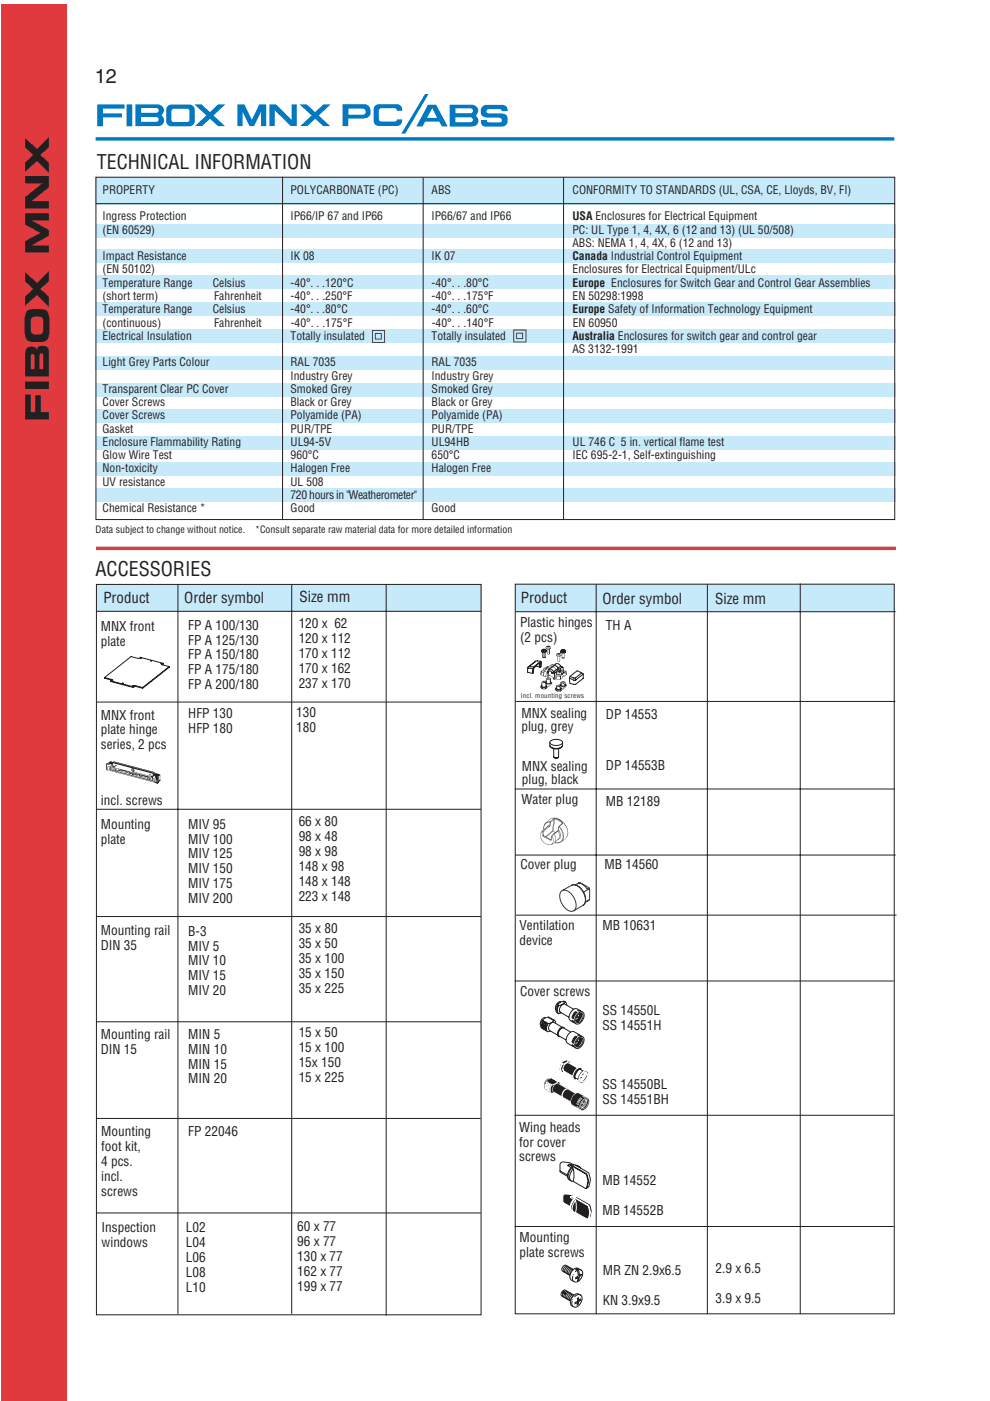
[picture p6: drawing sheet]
<svg xmlns="http://www.w3.org/2000/svg" width="210mm" height="297mm" viewBox="0 0 210 297" stroke-linecap="round" stroke-linejoin="round" font-family="sans-serif">
<path d="M20.3 29.4h169.4" fill="none" stroke="#0079c2" stroke-width=".72" stroke-linecap="butt"/>
<path d="M.3 .9h14v296h-14z" fill="#e0393e"/>
<g fill="#c7eafb">
<path d="M20.4 103.6h169.5v2.9h-169.5z"/>
<path d="M109.2 123.9h80.6v5.8h-80.6z"/>
<path d="M20.5 123.9h81.7v5.8h-81.7z"/>
</g>
<path d="M21.5 138.1l14.9-.1 .1 8.5h-15z" fill="#fff"/>
<g fill="none" stroke="#231f20" stroke-width=".21">
<path d="M29.8 139.5h.1zM22.2 143.7v.1l1.5 .4M22.2 143.7l1.6 .4-.3 .2M23.7 144.3h.2zM25.9 144.9h.2zM28.1 145.4l.2 .1zM28.1 145.4v.1M28.3 145.6l-4.8-1.3v.2l4.8 1.3M28.6 145.4l-.3 .4 .3-.3M30.3 145.8l-1.7-.4v.1l1.7 .4M32 140.1h.1zM34.1 140.7h.2z"/>
<path d="M34.4 140.9l.2-.3-4.8-1.2-.4 .2-1.6-.4-5.6 4.5M34.6 140.6l-.3 .3 1.6 .4v.2l-5.6 4.4v-.1l5.6-4.5"/>
</g>
<path d="M22.6 161.9l-.1 .4 .2-.4 .7-.4 .5 .2-.1 .6 .2 .1-.2 .2 .4 .1 .1-.3-.4-.1v-.5l4.2 1.1a.42 .42 0 0 0-.2 .5 .42 .42 0 0 0 .3 .3l3.8 1 .3 .2v.6l-8.7-2.3-.1-.6v.7l8.8 2.3 .1-1 .3-.2-.1-.6-3.8-1 3.9 1 .1 .5 .1-.3 .9 .3-.5 .7 .3-.2 .4-.5-1.2-.4h.1l-.2-.2-8.5-2.3-.2 .2-.6-.1zM24.5 162.1l-.1 .2 .2 .2 .1-.1zM23.9 163.1l.5-.1-.2-.1zM25.5 163.1l1.7 .5 .2 .2-.1 .2 .3-.2 1.7 .4-.2 .2 .5-.1 1.9 .4zM27.4 164l.3-.1zM24.7 163.7l.2 .1zM24.1 161.5l4 1.1zM24.5 162.3l.1 .1zM24 162.4h.2zM28.2 162.6l.5 .2zM28.3 163l4.1 1v.5l-.3-.1-.1 .2-3.6-1 .1-.2zM28 163l.2 .3h-.2l.3 .3-.4-.2v-.3l.1 .1zM28.2 163l.2 .3zM28.1 163.4l.4 .1zM22.5 162.3v.9l.4 .1v-.8l.4 .1 .1 .8v-.8l-.5-.2-.1 .8h-.2v-1zM32.5 165v.8l.4-.2-.4 .2v-.7l.4 .1v.8l.4 .1v-.9l-.1 .8-.2-.1v-.8zM31 165.4l.2 .1zM31.2 165l.2 .1zM31.6 164.1l.2 .3h.1l-.1-.3zM31.7 164.2l.2 .1z" fill="#231f20"/>
<g fill="none" stroke="#231f20" stroke-width=".21">
<path d="M32.3 164.9h.1M32.5 164.5l-.2 .4M32.8 165.8l.2 .1M33 164.6a.17 .17 0 0 0 .1 .2 .17 .17 0 0 0 .2-.1M33 164.2h.5l.2 .1a.56 .56 0 0 1-.9 0zM33.3 165.1v.1M33.3 165.1v.9M33.3 164.9v.1M33.3 165v.1M33.4 166h.1M33.4 165h.1M33.6 165.9l-.2 .1"/>
<path d="M33.6 165.9h.1M33.9 165.4l-.3 .4M33.9 165.4h.1"/>
</g>
<path d="M22.8 161.9l.1 .3 .3-.3 .6 .1-.4 .6 .2 .7 8.8 2.2-8.8-2.3a.98 .98 0 0 1 .3-1.2l-.1-.2-.4 .1-.2-.1 .8-.1a.49 .49 0 0 0-.8 .2zM22.8 163.2l.2 .1 .3-.1zM29.5 164.3l-.1 .2 1.9 .5-1.5-.4h1l.7 .3-.1 .2 .3-.3-.2-.1 .1 .1-.1 .1a2.09 2.09 0 0 0-1.5-.4zM30.1 164.3h.1zM23.7 162.4l.1 .7 .4 .1 .4-.4-.5 .3-.3-.1v-.5l.2-.2zM24.3 163.2l.1 .1 .4-.1-.2-.1zM27.3 163.9l.5 .2 .4-.1-.2 .1 .2 .2 .2-.2-.2-.1 .3 .1v.2l.5 .1 .2-.1-.8-.3zM24.9 163.3l2 .6 .4-.3-.2 .1a2.34 2.34 0 0 0-2-.4l.5-.2h-.4zM25.2 163.4h1.1l.7 .4zM22.8 162h.3zM33.5 164.8l.1 1.2zM22.5 162.1v1.1zM22.6 161.9v.2zM32.8 164l.1 .1-.4 .4 .4-.2v.1l.4-.2 .4 .2zM33 164.6l.3 .1-.1 .1 .2-.1zM31.7 165l-.1 .1 .1 .2 .3-.2zM32.1 165.2l.2 .1 .1-.2zM32.5 165.7v.1z" fill="#231f20"/>
<g fill="none" stroke="#231f20" stroke-width=".21">
<path d="M23.4 161.8h.4zM23.4 161.8h.1M23.5 161.8h-.1M23.5 161.8h.1M23.5 161.9h.1M23.6 161.8h-.1M23.6 161.8h.1M23.7 161.8h-.1M23.7 161.8h.1M23.7 161.7l-.1 .1M23.7 161.7h.1M23.7 161.7v.1"/>
<path d="M23.7 161.8v.1M23.7 161.9h.1M23.8 161.9h.1M33.1 164.4h.1M33.1 164.4v.1M33.1 164.5h.1M33.2 164.4h.1M33.2 164.4h-.1M33.2 164.4l-.1 .1M33.2 164.5h.1M33.2 164.3l-.1 .1M33.3 164.4l-.1 .1"/>
<path d="M33.3 164.3h.1M33.3 164.4h.1M33.3 164.4l.1 .1M33.4 164.4h.1M33.4 164.3h.1M33.4 164.3v.1M33.5 164.4l-.1 .1"/>
</g>
<path d="M24.1 161.5l8.6 2.3 .1 .4-.6 .4 .1 .3-8.5-2.3 2.1 .7h-.6l-.1 .1a2.22 2.22 0 0 1 1.8 .4h.1l-.6-.4 4 1.1h-.5l-.4-.2v.3h1.1l.8 .4-.4-.4 1.2 .3v.6l.1-.6a.79 .79 0 0 1 .6-.7l-.1-.2 1 .3v1.2l.1-1.3-1.1-.3-.1-.2zM22.6 161.9l-.1 1.3 .1-1.3 .8-.4 .5 .1-.8 .2 .2 .2h.5l.1 .3 .1-.7-.6-.2zM24.8 163.7l6.3 1.7zM23.3 163.4l1.4 .3zM23.3 162.5v.7zM24.4 163.2l.3 .1zM28 164.2h.4zM23.9 162.4l.4 .1zM28.6 164.2v.1h.6zM27.5 164h.5zM32.9 164.3l.3 .3 .5-.2h-.2a.26 .26 0 0 0-.2-.2 .26 .26 0 0 0-.3 .2zM23.4 161.8h.3zM23.3 161.8l.1 .1zM33.1 164.4h.1zM33.3 164.3l.2 .1zM33.6 164.7v1.2zM33.4 164.9v1.1zM33 164.7v.2l.3-.2zM22.8 162l.1 .2 .3-.1zM32.8 165.1v.8zM31.1 165.4l1.5 .4zM31.6 165.1l.4 .1z" fill="#231f20"/>
<path d="M33.1 164.4l.1 .1M33.1 164.5h.1M33.2 164.5h.1M33.3 164.4l.1 .1M33.4 164.4v.1M33.4 164.4h.1M33.4 164.3v.1M33.4 164.5h.1M33.5 164.4l-.1 .1M33.6 164.4l-.5-.1-.2 .1M33.6 164.4h.1" fill="none" stroke="#231f20" stroke-width=".21"/>
<path d="M23.2 184.4l.7 .4 .2-.2-.6-.4 5.5-4.7 .5 .4 .3-.1-.6-.6h.5l5.1 4.3v.5l-.7-.5-.1 .2 .5 .4-5.4 5-.7-.5-.1 .2 .6 .5-.7 .1-5-4.5z" fill="#fff"/>
<path d="M118.1 145.3a.43 .43 0 0 0 .6 .3v.4l.2-.1v.1l-.6 .1-.2-.3-.1 .4-.2-.2 .3-.3a.4 .4 0 0 0-.3 .4 .4 .4 0 0 0 .4 .4 1.79 1.79 0 0 0 1.9-.9l.1-.4-.3-.2v-.4a.59 .59 0 0 0-.9 .1l.6 .2v.3h.3l-.1 .1h-.7l-.1-.4zM118.2 146.5l.2 .2 .5-.2zM114.9 144.6v.4l.1-.3h.8v.2a.67 .67 0 0 0 1.1-.2l-.1-.2 .2 .3-1.1 .8v-.3l-.2 .2-.4 .1-.4-.2v-.2l-.3 .2v.3a1.15 1.15 0 0 0 1.9-.2l.5-.6a2.19 2.19 0 0 1-2.1 1l-.2-.2a1.56 1.56 0 0 0 1.9-.5l.4-.3 .1-.2-.3-.3v.3l-.4 .2-.4-.1-.1-.3-.3-.1h-.4zM115 146l.3 .1 .4-.1zM116.1 142.7l.1 .4 1.2 .6-.1-.1-1-.6zM115.8 143.9v.4l.1-.3 .5 .1 .4-.2-.1-.2-.4-.1zM115.2 141.8l-.4 .6 .5 .2-.1 .6-.5-.2v.1l.9 .4 .2-.2 .4 .1-.4-1.4 .5-.3 .2 .2-.1-.3h.4l-.5-.1-.6 .5 1.4-1.1-.4 .4h.5l-.4-.1 .5-.3 .3 .1-.5-.2-.7 .5-.6 .1zM116.9 141.5a1.22 1.22 0 0 1 1.2 .6l.3-.3a.68 .68 0 0 0-.4-.6 .68 .68 0 0 0-.7 0 .66 .66 0 0 1 1 .5l-.3 .2a.76 .76 0 0 0-1.1-.4zM117.9 143.1v.8l-.5 .1 .3 .1 .2-.2 .5 .2h.4l1.3-1.1-.4 .3-.1-.2-.3 .3a.85 .85 0 0 1-1.3 .5l.1-.6 .6 .1 .6-.4-.8-.1zM118 142.5l1.1 .2 .4-.3-.1-.1 .3 .1-.1 .2a.22 .22 0 0 0 0-.4 .22 .22 0 0 0-.3 .1l-.1-.1h.3l.5 .1-.4 .5 .5-.4-.6-.3-.4 .1-.1-.4zM115.5 144.4l.3 .2-.2 .1zM115.2 144.6h.4zM118.2 145.3h.2l-.1 .1 .1 .2zM118.3 145.4h.4zM116.4 143.7l.3 .2-.2 .1zM116.1 143.8l.4 .1zM119.1 144.6l.2-.1v.3zM119.2 144.7h.4zM118 143.2l.4-.2-.2 .2 .4 .1 .3-.2-.2-.1 .4 .1a.84 .84 0 0 1-1.1 .1zM118.3 143.1l.5 .1zM117.9 146.2l.9 .2h-.5zM119.9 145.1l.2 .1-.1 .1zM114.9 142.3l.3-.3 .3 .1-.4 .2 .3 .2h-.1zM115.6 142.1h.1v.3l-.2-.1zM115.1 142.3l.3-.1v.2zM115.3 141.8h.5l-.3 .2zM115.4 142.4h.4l.4 1-.5-.2-.1 .2h-.3zM118.8 142.5l.3-.2 .3 .1-.3 .2zM118.5 142.4l.2-.2 .2 .1zM118.9 146.3l1.2-1-.6 .7-.5 .4zM118.7 145.3l.2 .1-.1 .1zM118.8 145.6l.1-.1-.1 .4zM119 145.4l.8 .1-.7 .5zM115 144.6l.1-.1 .1 .2zM114.7 145.5l.1-.1 .1 .3zM119.7 144.9l.1-.1-.1 .3zM119.6 144.5l.2 .2-.1 .1zM115.9 143.9l.1-.1 .1 .2zM117.9 143.2l.1 .4zM118.7 145.2l.2-.1zM119.5 143.3l.1-.1zM118.7 142.1l.1-.1 .1 .1zM115.5 141.7l.5-.2-.3 .2z" fill="#231f20"/>
<g fill="none" stroke="#231f20" stroke-width=".21">
<path d="M114.9 138a.67 .67 0 0 0 1 0M115.1 137.8l.3-.1 .3 .1-.5 .1zM115.1 137.8h.1M115.1 137.8l.1 .1M115.1 137.8l.2 .1M115.1 137.7v.1M115.1 138.3v1l.3 .1 .2-.1v-1M115.2 137.9h.1M115.2 137.7h-.1M115.2 137.7h.1M115.2 137.7l.1 .1M115.3 137.9h-.1"/>
<path d="M115.3 137.9h.1M115.3 137.8h.1M115.4 137.9h-.1M115.4 137.9h.1M115.5 137.7l-.4 .1M115.5 137.7v.1M115.5 137.7l-.2 .1M115.5 137.7h.1M115.5 137.8l.1 .1M115.5 137.8v.1M115.5 137.8h.1M115.5 137.8l.2 .1"/>
<path d="M115.6 137.8h.1M115.6 137.8h-.1M115.6 137.9h-.1M115.6 137.9h.1M115.7 137.9h-.1M115.9 138v.1a.57 .57 0 0 1-1-.1M115.9 138a.55 .55 0 0 0-.5-.3 .55 .55 0 0 0-.5 .3M116.5 137.6v1M119.9 138.1v.1M111.9 142.4v.1M111.9 142.5l1 .3 .2-.1M111.9 141.6l.1 .1"/>
<path d="M111.9 141.6v.8M112 141.5l-.1 .1M112 141.5h.1M112 141.7h.1M112.1 141.7h.9M112.3 141.2l.9 .2M112.3 141.2l-.3 .3M113.2 141.7l-.1 1M113.6 140.2l-1.3 1M113.6 140.2l-1.6 1.3M113.6 140.2h.1M114.4 140.6v.8l.1 .1 .2-.9-.1 .9"/>
<path d="M114.5 141.5l-.7-.2-.5 .3M114.6 141.5l.2-.2v-1l-.1-.1-1.5 1.2-.3 1.4M114.7 140.6l-.1-.2-1.3 1-.2 1.3M114.7 140.6l-.1 .9M114.7 140.2h-1.1M114.8 145.8l.3 .2M114.8 142.3l-.1 .7M114.8 145.5a.67 .67 0 0 0 1.1 0M114.9 145.5h.1M114.9 144.9v.6M115.8 144.6v.9M115.8 145.5h.1"/>
<path d="M115.8 144.2v.5M115.9 141.7h.1M116 145.8l-.3 .2M116.2 142.4v.3M116.2 142.4h.1M116.4 142a.72 .72 0 0 1 1 .4M116.4 142l-.2 .4M116.5 143.2l-.3 .2M116.7 143.9v.8M116.7 144.7h.1M116.8 144.7a.75 .75 0 0 1-1 .2M117 144.7v.2"/>
<path d="M117.1 142.7l-.1-.3-.6-.1-.1 .7M117.1 142.7h.1M117.3 141.2l-.9 .8M117.3 141.2a.73 .73 0 0 1 1.1 .5M117.3 141.2l.6-.4a.76 .76 0 0 1 1 .4M117.4 143.7v.3M117.4 142.4l-.3 .3M117.4 142.4l.3 .2-.1 .3-.5-.2M117.4 142.4h.1M117.6 142.9l.1 1.1M117.8 146v.1M117.9 146.3l.3 .2"/>
<path d="M117.9 142l-.5 .4M118 146a.67 .67 0 0 0 1.1 0M118 142.1l.9-.9 .3 .2-1.5 1.2M118.1 142.6v.4M118.1 145.4v.5M118.5 142.4h.1M118.9 143.3v.7M118.9 145.2v.1M119 141.8v.4M119 142.3l-.2 .2-.3-.1M119 142.3h.1M119 145.4h.1"/>
<path d="M119 145.8v.1M119 145.2h.1M119 144.7v.5M119.1 146.4l-.3 .1M119.1 142.7l.1 .2M119.2 142.9v.1M119.2 141.4l.2 .1 .1 .7M119.5 142.4l.1 .2-.4 .3M119.6 142.6v.1M119.9 145v.2M119.9 145.2h.1M120 145.2a.75 .75 0 0 1-1 .2"/>
<path d="M120 142.3l.1 .7M120.8 143.8l.9 .4M120.9 143.4l1.1 .4M121.7 144.2h.1M122 143.7l1.3-1-.9-.5-1.5 1.2-.1 .4 .1 1.1 1.2 .2 1.6-1.3M122 143.7v.1M122.1 144.2h-.3M122.1 144.2h.1M123.2 142.6l.5 .3M123.7 142.9v.9M123.7 142.9l-1.6 1.3M123.7 143.8h.1"/>
</g>
<path d="M118.1 138.6l-.1 .4 .3 .2v1h.5v-1l.2-.1a.52 .52 0 0 0-.2-.7 .52 .52 0 0 0-.7 .2zM115.9 137l-.2 .3 .3 .4v.9a.27 .27 0 0 0 .3 .2 .27 .27 0 0 0 .2-.2h-.4v-.9a.43 .43 0 0 0 .7-.2 .43 .43 0 0 0-.3-.6zM115.9 137.1a.41 .41 0 0 0 .8 0v.1a.55 .55 0 0 1-.9 .1zM115.9 137.5h.8l-.4 .1zM116.3 137.1l.1-.1zM118.2 138.6l.3 .2 .4-.2 .1 .2a.71 .71 0 0 1-.9 0zM118.1 139h.9l-.5 .2zM118.4 138.7l.2-.1zM118.3 139.2h.4v1h-.4zM119.2 138.4v1.1zM119.7 138.4v1.1z" fill="#231f20"/>
<g fill="none" stroke="#231f20" stroke-width=".21">
<path d="M118.9 138.1a.68 .68 0 0 0 1 0M119 137.9a.54 .54 0 0 1 .9 .3 .57 .57 0 0 1-1-.1zM119.1 137.9l.4-.1 .3 .1-.4 .2zM119.2 137.9h.1M119.2 137.9l.1 .1M119.2 139.4h.5M119.3 137.9h.1M119.3 138h.1M119.3 138v.1M119.4 137.9h.1M119.4 137.9h-.2M119.4 138l-.1 .1"/>
<path d="M119.5 137.8l-.1 .1M119.5 138h-.1M119.5 138h.1M119.5 137.8h.1M119.5 137.8l.1 .1M119.6 137.9l.1 .1M119.6 137.9v.1M119.6 137.9h.1M119.7 138h-.1M119.7 138h.1M116.7 157.2a2.11 2.11 0 0 1 2.6 0v.2a1.76 1.76 0 0 1-2.7 0zM117.4 158.7h1.1v1.8a.62 .62 0 0 1-1 0z"/>
<path d="M118.5 160.5a.76 .76 0 0 1-1 0"/>
</g>
<path d="M116.6 158.1a1.89 1.89 0 0 0 2.7 0 1.7 1.7 0 0 1-2.7 0z" fill="#fff"/>
<path d="M116.6 157.5v.6M116.6 158.1a1.89 1.89 0 0 0 2.7 0 1.7 1.7 0 0 1-2.7 0zM119.3 157.5v.6" fill="none" stroke="#231f20" stroke-width=".21"/>
<g fill="#0079c2">
<path d="M102.5 22.5l.7-.3h3.2a1.14 1.14 0 0 1 1.3 1.4h-1.3v-.3l-.4-.2h-2.2a.46 .46 0 0 0-.6 .3 .46 .46 0 0 0 .2 .6l2.4 .1a1.48 1.48 0 0 1 1.6 .4 1.48 1.48 0 0 1 .2 1.7 1.2 1.2 0 0 1-1.2 .6h-3.5a1.03 1.03 0 0 1-.9-1.4h1.3l.1 .4 .4 .1h2.1l.5-.1v-.4l-.2-.4-2.9-.1a1.36 1.36 0 0 1-1.3-.9 1.36 1.36 0 0 1 .5-1.5z"/>
<path d="M90.8 22.2l-2.5 4.6h1.3l.6-1h3l.5 1h1.3l-2.5-4.6zM95.4 22.2v4.6h4.7a1.26 1.26 0 0 0 1.3-.8 1.26 1.26 0 0 0-.5-1.5 1.28 1.28 0 0 0 .5-1.4 1.28 1.28 0 0 0-1.3-.9z"/>
</g>
<path d="M96.6 24.9v1h3.2a.51 .51 0 0 0 .5-.5 .51 .51 0 0 0-.5-.5zM91.7 22.9l-1.1 2.1h2.1zM96.6 23v1h3.2a.51 .51 0 0 0 .5-.5 .51 .51 0 0 0-.5-.5z" fill="#fff"/>
<path d="M90.1 19.9l-5 8.4h.9l4.9-8.4zM79.5 22.5l-.3 .7v2.4a1.1 1.1 0 0 0 1.1 1.1h3.9a1.15 1.15 0 0 0 1.1-1.4h-1.1l-.1 .3-.4 .2-3.1-.1-.2-.4v-1.9v-.2l.5-.3h2.8l.2 .1 .3 .5h1.1a1.16 1.16 0 0 0-1.1-1.4h-3.9h-.3zM72.7 22.1v4.6h1.2v-1.6h2.9a1.54 1.54 0 0 0 1.8-1.4 1.54 1.54 0 0 0-1.7-1.6z" fill="#0079c2"/>
<path d="M73.9 23h3.1a.64 .64 0 0 1 .6 .7 .64 .64 0 0 1-.7 .6h-3z" fill="#fff"/>
<path d="M63.6 22.1l2.5 2.4-2.4 2.2h1.5l1.7-1.5 1.7 1.5h1.4l-2.4-2.2 2.5-2.4h-1.5l-1.8 1.7-1.7-1.7zM35.5 22.6l-.3 .7v2.4a1.1 1.1 0 0 0 1.1 1.1h3.9a1.1 1.1 0 0 0 1.1-1.1v-2.4a1.1 1.1 0 0 0-1.1-1.1h-3.9h-.3zM41.2 22.1l2.6 2.4-2.4 2.2h1.5l1.6-1.5 1.7 1.5h1.5l-2.4-2.2 2.5-2.4h-1.5l-1.8 1.7-1.7-1.7zM28.7 22.1v4.6h4.8a1.26 1.26 0 0 0 1.3-.8 1.26 1.26 0 0 0-.5-1.5 1.28 1.28 0 0 0 .4-1.4 1.28 1.28 0 0 0-1.2-.9zM26.8 22.2v4.6h1.3v-4.6zM20.6 22.2v4.6h1.2v-1.9h4.1v-.9h-4.1v-1h4.6v-.8zM50.3 22.1v4.6h1.2v-3l1.4 3h1l1.5-3v3h1.1v-4.6h-1.5l-1.6 3.3-1.6-3.3zM57.2 22.1l-.1 4.6h1.2v-3.3l3.3 3.3h1.3v-4.6h-1v3.3l-3.4-3.3z" fill="#0079c2"/>
<path d="M29.9 22.9v1h3.2a.51 .51 0 0 0 .6-.5 .51 .51 0 0 0-.6-.5zM29.9 24.8v1h3.2a.51 .51 0 0 0 .5-.5 .51 .51 0 0 0-.5-.5zM36.4 23.3v2.1l.2 .4 3.1 .1 .4-.3 .1-2-.3-.5h-3z" fill="#fff"/>
<path d="M20.4 116.3h169.6" fill="none" stroke="#e0393e" stroke-width=".72" stroke-linecap="butt"/>
<g fill="#c7eafb">
<path d="M20.4 98.1h169.5v2.8h-169.5z"/>
<path d="M20.4 92.5h169.5v2.8h-169.5z"/>
<path d="M20.4 86.8h169.5v2.8h-169.5z"/>
<path d="M20.4 81.3h169.5v2.8h-169.5z"/>
<path d="M20.3 75.5h169.5v2.9h-169.5z"/>
<path d="M20.4 69.9h169.5v2.9h-169.5z"/>
<path d="M20.4 64.1h169.5v2.9h-169.5z"/>
<path d="M20.5 58.4h169.5v2.8h-169.5z"/>
<path d="M20.4 52.8h169.5v2.8h-169.5z"/>
<path d="M20.4 47.5h169.5v2.8h-169.5z"/>
<path d="M20.3 37.6h169.6v5.8h-169.6z"/>
</g>
<g fill="none" stroke="#231f20" stroke-width=".21">
<path d="M119.4 273.6l.6 .9M119.4 273.8l.6 .7-.9-.5M119.4 274.1l-.1 .5 .1 .4M119.7 274.3l-.1 .4 .1 .4M120.2 273.7l-.5 .2M120.3 268.4a.81 .81 0 0 0-.7 1.3M120.5 273.9h-.3l-.3 .2M120.6 268.6a.79 .79 0 0 0-.7 .4 .79 .79 0 0 0 0 .8M120.8 274.1a.82 .82 0 0 0-.8 1.2M120.9 268.8a.81 .81 0 0 0-.7 1.2M121.1 274.2a.81 .81 0 0 0-.8 .4 .81 .81 0 0 0 0 .9M121.2 268.9a.8 .8 0 0 0-.7 .4 .8 .8 0 0 0 0 .9"/>
<path d="M121.4 274.4a.81 .81 0 0 0-.8 1.2M121.4 275.8l-.1 .9 .3 .3M121.5 275.5l-.1 .1M121.5 269.1a.8 .8 0 0 0-.7 1.2M121.5 270.5l-.1 .6 .3 .6M121.5 269.2a1.03 1.03 0 0 0-.6 1.1M121.6 269.2l-1.5-.9a.81 .81 0 0 0-.8 1.2l1.6 .9M121.6 274.7l-.5 .5v.5M121.6 270.2v.1M121.7 274.6a.82 .82 0 0 0-.8 1.2M121.7 274.6l-1.9-1.1-.7 .5-.1 .4 .1 .4 1.9 1.1M122.3 269l.4 .3 .2 1.1 .4-.3v.3l-.4 .3-.2 .9-.2 .1 .1-.9-.5 .3v-.3l.5-.2-.1-1.2-.4-.3 .2-.1v.2"/>
<path d="M122.4 269.3l-.4 .4M122.5 275.3l.2-.1v.5l.4-.3v.3l-.4 .3v.5l-.3 .2 .1-.5-.5 .2v-.3l.5-.2zM122.7 269.2a.75 .75 0 0 1 .8 .4 1.96 1.96 0 0 1-.8 2.1M123.1 274.5a1.01 1.01 0 0 0-1.2 .5M123.1 274.6a1.67 1.67 0 0 1-.9 2.5l-.3 .1-.6-.3a1.75 1.75 0 0 1 .8-2.6h.4l.7 .3M123.4 269.3l-.8-.4a1.43 1.43 0 0 0-1.7 1.4 1.14 1.14 0 0 0 .3 1.2 1.14 1.14 0 0 0 1.3 .2"/>
</g>
<path d="M119.5 253.3l.2-.1a4.3 4.3 0 0 1 2.8 .6l2.7 1.5a2.58 2.58 0 0 1-.1 3h-.8l-2.2-1.2a1.16 1.16 0 0 1-1.2-1l-1.5-1z" fill="#231f20"/>
<g fill="none" stroke="#fff" stroke-width=".21">
<path d="M119.4 254.8l1.5 1M121 253.8h.4l.4 .2M121.1 253.7h.3l.5 .2M121.7 254.3l-.8-.5 .5-.2h.2l3.3 2.1a3.1 3.1 0 0 1 0 2.7l.5-.5a2.88 2.88 0 0 0-.1-2.5l-2.8-1.7a.49 .49 0 0 0-.7 .5 2.13 2.13 0 0 0-.7 2.4l.6 .4M121.8 254.2l.3 .4a1.88 1.88 0 0 0-.4 2.4l.4 .1 2.2 1.2 .6 .1M121.9 254l2.9 1.8a2.99 2.99 0 0 1 0 2.6M121.9 254.3a1.91 1.91 0 0 0-.5 2.5M122.1 254.6l.1 1.3-.1 1.2M122.2 253.7a2.92 2.92 0 0 0-2.2-.6l-.4 .1-.2 .3v1.6l1.5 1M122.5 253.8l.9 .3M122.7 253.9l.7 .3M123 254l.4 .1"/>
<path d="M123.4 254.1l.2 .3"/>
</g>
<g fill="none" stroke="#231f20" stroke-width=".21">
<path d="M118.8 248.2l1.6 1M120.5 247h.3l.5 .3M120.6 247l.4-.1 .3 .3M121.1 247.6l-.7-.5 .5-.3 .2 .1 3.4 2.2a3.2 3.2 0 0 1 0 2.7l-.2 .2a1.95 1.95 0 0 0 .9-2l-.4-1.3-2.8-1.7a.51 .51 0 0 0-.7 .4 2.2 2.2 0 0 0-.8 2.6l.7 .4M121.3 247.4l.3 .4a1.93 1.93 0 0 0-.4 2.6l.4 .1 2.7 1.5M121.3 247.2l3.1 1.9a3.2 3.2 0 0 1 0 2.7M121.4 247.6a2.59 2.59 0 0 0-.8 2.3l.3 .3M121.6 247.8l.2 1.4-.2 1.3M121.7 247a3.2 3.2 0 0 0-2.4-.6l-.5 .4v1.7l1.5 .9M122.1 247l.8 .4M122.2 247.1l.8 .3M122.5 247.3l.4 .1"/>
<path d="M122.9 247.4l.3 .3"/>
</g>
<path d="M118.9 225.2l.5-.3 .9-.2 .6 .4 .1 .5 .7 .4a1.45 1.45 0 0 0 1.4 .3l1.4 .8a1.76 1.76 0 0 1-1.1 2.6l-1.6-.8-.3-.7-1.7-1-.6 .2-.4-.3a1.54 1.54 0 0 1 .1-1.9z" fill="#231f20"/>
<g fill="none" stroke="#fff" stroke-width=".21">
<path d="M118.5 226.3l.1 .2M118.6 226.5l.1 .5 .3 .2M119.2 225.5l-.3 .7v.7M119.2 227.4h.2M119.2 225.7l-.3 .7 .1 .7-.1-.2 .3 .5M119.4 226.6l.2 .5M119.6 227.1l1.9 1.1M119.8 224.8a1.21 1.21 0 0 0-1.3 1.5v-.2M119.8 227.2l-.6 .2M120.3 224.7l.1 .1 .4 .1 .2 .7M120.3 224.7l-.7 .2-.7 .6M120.3 224.7l.2 .1"/>
<path d="M120.4 224.8h.3l-.8 .6-.7 .3v-.2h-.3l-.3 1M122.4 229.3l-.3-.5 .4 .2 .1 .4M122.5 226.4l-1.9-1.1a1.18 1.18 0 0 0-1 1.8M122.7 227.2l.2-.3 .4 .2-.5 .7-.3 .7-.4-.2zM122.8 227.7l-.1-.1-.1 .2 .1 .1M123.1 227.1l-.4 .5-.3 .8M123.2 228.9l-.2 .2M123.3 227.9l.4 .3-.1 .2-.4-.3M123.4 227.8l.3-.3 .7-.1a1.32 1.32 0 0 1-1.2 1.9 1.17 1.17 0 0 1 .2-1.5zM123.4 228l-.1 .2M123.6 228.4l-.6 .6 .5 .1-.4 .1M123.9 226.7h-.5l.3 .2a1.01 1.01 0 0 1 1.1 .5 1.01 1.01 0 0 1-.1 1.2l-.2 .3a1.19 1.19 0 0 1-2.1 .4"/>
<path d="M124 227.5l-.3 .9M124 226.8l-.7-.4a1.66 1.66 0 0 0-1.5 2.5l.6 .4M124.1 227.3l-.1 .2-.1-.1-.3 1M124.2 227.7l-.3 .7-.5 .6M124.2 227.3l.1 .4-.3-.2 .3 .2-.1 .6-.7 .8-.3-.2 .5-.5M124.5 227.1a1.81 1.81 0 0 0-1.7 1.9l.3 .6"/>
</g>
<g fill="#231f20">
<path d="M115.7 229l.6-.3 .9-.2 1.5 .9 .1 .5 1.4 .9 1.9 1 .6-.1 2 1.1a1.79 1.79 0 0 1-1.2 2.6l-2.2-1.1-.2-.7-1.7-.9-.2-.2-1.6-.9-.6 .2-1.4-.8a1.59 1.59 0 0 1 .1-2z"/>
<path d="M117.4 231.4l1.7 1zM116.8 231.5l.2 .2 .5-.1-.1-.1-.4 .2zM116.5 231.2l.2 .3zM116.2 231.1l.2 .3zM115.9 230.9l.2 .3zM115.5 230.3v.4l.3 .3zM118.4 229.3l.3 .5zM116.7 228.7l.4-.1zM115.9 229l-.5 .9a1.27 1.27 0 0 1 1.1-1.2zM122.3 234.5l.7 .7-.3-.5zM121.6 232.3a1.48 1.48 0 0 0-.2 1.9l1 .6-1-.6a1.61 1.61 0 0 1 1.4-2.4 .99 .99 0 0 0-1.2 .5zM123.5 232.4l.4 .3h.5h-.5zM122.4 234.7l.3 .3zM123.7 232.5l.4 .1zM119.6 232.6l1.4 .9 .4-1.1 .6-.6-.6 .6-.4 1zM124.7 232.9a1.67 1.67 0 0 1-1.4 2.4 1.62 1.62 0 0 0 1.4-2.4zM122.8 233.6l-.2 .6zM123.1 232.8h.1zM122.4 234l.1 .1zM123.1 232.6l.4 .3-.5 .6-.3 .8-.4-.2 .4 .3 .3-.8 .6-.7zM123.2 233l-.2 .3 .4-.4zM122.9 233.4v.1z"/>
</g>
<path d="M116.6 228.6a2.04 2.04 0 0 1 1.7 .7l.3 .2 .1 .4a.93 .93 0 0 0-.8-1l-.2-.1a.82 .82 0 0 0-1.1-.2zM115.8 230.9l.2 .4 .7 .3a.52 .52 0 0 0 .9 .1l1.9 1.1-2.1-1.4 .1 .2-.5 .1-.2-.3-.1 .1-.2-.2-.1 .1-.2-.3-.1 .1zM115.9 228.8a1.6 1.6 0 0 0-.2 2.3l.1-.1a1.45 1.45 0 0 1 .8-2.4zM119.5 232.7l1.5 .9 .3 .7 1.3 .7-1.2-.8a1.7 1.7 0 0 1 1.4-2.5 1.77 1.77 0 0 0-1.8 1.8zM123.6 232.4l.3 .3a.91 .91 0 0 1 .9 .4 .91 .91 0 0 1 0 1l-.2 .4a1.03 1.03 0 0 1-.8 .9 1.03 1.03 0 0 1-1-.5l-.4-.4a1.32 1.32 0 0 0 1.6 .9 1.82 1.82 0 0 0 .9-2.5l-.5-.3zM123.1 232.7l.3 .2-.5 .6-.3 .7-.3-.1 .4 .2 .3-.8 .5-.6z" fill="#fff"/>
<path d="M115.8 229.1l-.1 .2 .8-.6zM115.4 229.9v.2zM116 229.1l-.1 .2 .8-.6zM118.4 229.8l1.7 1zM118.4 229.6l.3 .2zM120.5 231l1.5 .8zM119.7 232.8h.1zM123.7 233.3a1.2 1.2 0 0 0-.3 1.9v-.1a1.02 1.02 0 0 1 .1-1.5l.5-.5h.6l-.4-.1zM123.5 233.4a1.96 1.96 0 0 0-.4 1.7l.2 .2a1.39 1.39 0 0 1 .2-1.9zM124.5 233.2v.4a1.77 1.77 0 0 1-.7 1.2l-.4 .2a1.57 1.57 0 0 0 1.1-1.8zM122.7 231.8l1.1 .6zM123.4 233.3a1.58 1.58 0 0 0-.4 1.9 2.21 2.21 0 0 1 .4-1.9zM122.9 233.1l-.4 .9 .3-.6 .4-.6zM123.1 232.8l-.4 .6-.3 .7zM122.8 233.6l-.2 .4zM122.9 233.4v.1zM123.2 233l-.3 .3 .5-.4zM123.1 232.6l-.6 .7-.2 .8a1.96 1.96 0 0 1 .8-1.4zM123.5 233.8v.1zM123.8 233.4l-.3 .3 .5-.4-.1 .6 .2-.7zM123.4 234l-.2 .6 .6-.4-.5 .4zM123.4 234.7l-.1 .2 .3-.1zM124.2 233.4a1.74 1.74 0 0 1-.8 1.2l.2 .1 .4-.6 .3-.7zM124.4 233.5l-.7 1.3a1.54 1.54 0 0 0 .7-1.3zM124.3 233.1l-.1 .2 .2 .1zM123.4 234.8h.1zM124.2 233.4l-.2 .6-.4 .7 .4-.6zM124.3 233.2l.1 .1z" fill="#231f20"/>
<path d="M123.7 233.3a1.16 1.16 0 0 0-.3 1.8l.4-.3a1.77 1.77 0 0 0 .7-1.2l.1-.5-.2-.1zM123.4 234.7l.2 .1-.3 .1zM123.4 233.3a1.67 1.67 0 0 0-.2 2.1l.1-.1a1.4 1.4 0 0 1 .2-1.9zM124.2 233.4h.1l-.3 .7-.4 .6-.2-.1a1.74 1.74 0 0 0 .8-1.2zM124.4 233.5a1.52 1.52 0 0 1-.8 1.3l.5-.6zM123.7 233.5l.4-.3-.2 .7-.7 .7zM124.3 233.1l.1 .3-.2-.1zM123 233.1l-.5 .9 .9-1.2zM123.1 232.7l-.5 .6-.3 .8zM119.5 232.8l.3 .1zM122.6 235l.2 .1zM118.4 229.7l1.8 1.1zM120.6 230.9l1.4 1zM122.8 231.7l1.5 .9zM115.8 231l.1 .1zM115.3 230l.1 .3zM115.9 229.1l-.1 .3 .8-.8z" fill="#fff"/>
<path d="M118.1 229.7h.4zM117.1 230.1a1.27 1.27 0 0 0-.2 1.3l-.1-.6zM117.4 230.1l-.3 .9 .2 .6-.1-.4v-.5l.4-.8zM115.9 229.2l1.2 .8v-.2h-.3v-.2h-.3v-.2zM115.7 229.2l-.3 .9zM115.8 229.4l-.3 .9 .2-.7 .3-.2zM116.1 229.6h.2zM116.4 229.7l.2 .1zM116.7 229.9h.2zM119.7 230.9l-.5 .6-.1 .9a1.67 1.67 0 0 1 1-1.6zM117.7 230a1.04 1.04 0 0 0-.2 1.5 1.13 1.13 0 0 1 .9-1.7h-.4zM119.8 231.2a1.02 1.02 0 0 0-.2 1.5 1.13 1.13 0 0 1 .9-1.7h-.3zM120.7 231.1l.1 .1zM122.4 234.7l.3 .3zM123.6 233.1l-.2 .2 .5-.4 .5-.2zM122.2 234.6l.2 .2-.1-.2 .1-.1zM123.5 232.4v.2l.1-.2h.2zM123.7 233.2l-.2 .2a1.08 1.08 0 0 1 1.2-.5l-.3-.1zM123.7 232.5h.3zM124.5 233.2a1.17 1.17 0 0 1 0 1.2 1.17 1.17 0 0 1-1.1 .6 1.18 1.18 0 0 0 1.1-.6 1.18 1.18 0 0 0 0-1.2zM124.6 233v.1a1.33 1.33 0 0 1-1.2 2h-.1a1.34 1.34 0 0 0 1.3-.6 1.34 1.34 0 0 0 0-1.5zM123.6 233.6l.3 .3zM123.5 233.8v.1zM123.4 234l.4 .2zM122.5 234v.1zM122.6 233.9v.3zM123.6 233.8l-.1 .1 .3 .2v-.2zM123.6 233.9l.1 .1z" fill="#231f20"/>
<path d="M117.5 230l-.4 1 .2 .5a1.35 1.35 0 0 1 1.1-1.8l-.3-.1zM119.8 230.9a1.4 1.4 0 0 0-.4 1.9h.1l-.2-.3 .2 .2a1.33 1.33 0 0 1 1-1.8h-.1l.4 .2-.3-.3-.3-.1zM123.7 233.1l-.2 .3 .6-.5 .6-.1h-.5zM122.3 234.6l.3 .4zM124.6 233.1a1.45 1.45 0 0 1-1.2 2 1.32 1.32 0 0 0 1.2-2zM123.6 233.8l.2 .1v.2l-.3-.2zM123.5 233.6l-.2 .3 .5 .3 .2-.3zM122.5 234l.1 .2zM123.6 232.4h.5zM115.7 229.3l-.3 1 .4-.9 .5 .2v.1l.3 .1 .1 .1h.3a1.58 1.58 0 0 0-.2 1.6v-.7l.3-1-.7-.2v-.1h-.3v-.2z" fill="#fff"/>
<path d="M116.1 229.3l-.4 .8 .1 .8v-.6l.3-.8M116.4 229.5l-.4 .8 .1 .8v-.7l.3-.7M116.6 228.7h.1M116.7 229.7l-.4 .8 .1 .8v-.7l.3-.7M117 229.9l-.3 .8 .1 .8M117.2 228.5v.2h.3v.2l.6 .2v.1h.3l-.6 .6-.8 .3M120.5 230.8l.1 .1" fill="none" stroke="#fff" stroke-width=".21"/>
<g fill="none" stroke="#231f20" stroke-width=".21">
<path d="M114.6 217l.1 .3 .3-.9h.3v.2h.3v.1l.6 .2-.3 1.2v.4M115 216.4l.4-.4a.96 .96 0 0 1 1.4 0l.3 .1a.83 .83 0 0 1 .8 .9M115 217.9l.4 .3M115.3 216.4l-.4 1 .1 .5v-.7l.3-.6M115.3 218.1l.4 .3M115.6 216.6l-.3 .7v.8v-.7l.3-.7M115.6 218.3l.4 .3M115.8 215.8a1.31 1.31 0 0 0-1.1 1.9l.4 .4M115.9 216.7l-.4 .8 .1 .8v-.7l.3-.7M115.9 218.5l.3 .3 .5-.2M116.2 216.9l-.3 .8v.8M116.3 215.6l.1 .2h.2l.1 .2 .5 .1 .1 .2h.3l-.7 .5-.7 .3"/>
<path d="M117.8 213.7l.1 .3M117.9 214l.1 .5 .3 .2M118.5 213l-.3 .8v.6M118.5 213.2l-.3 .7v.7M118.5 219.8h.3M118.7 214.2l.2 .4M118.9 214.6l1.8 1.1M119 212.4a1.11 1.11 0 0 0-1.1 1.6M119.1 214.7l-.6 .2-.3-.3 .3 .3M119.3 217.8l-1.8-1a1.11 1.11 0 0 0-1 1.7l2 1.3M119.6 212.2l-.8 .3-.6 .5M119.6 212.2l.4 .3 .2 .6"/>
<path d="M119.6 212.2l.3 .2h-.3zM119.6 212.4h.3l-.7 .6-.7 .2v-.2h-.3l-.3 1M119.6 217.9l-.1-.1a1.25 1.25 0 0 0-1 1.9M119.8 218.1l-.2-.2a1.26 1.26 0 0 0-1.1 1.9M121 218.8l-1.4-.8a1.11 1.11 0 0 0-1 1.7l1.5 .8M121.6 216.7l-.3-.4 .5 .5M121.7 214l-1.9-1.1a1.14 1.14 0 0 0-.9 1.7M121.9 215.2l-.1-.1-.1 .2h.1M122.1 214.5l.3 .1-.5 .6-.3 .8-.3-.2 .1-.4zM122.1 219.7l.3 .2-.5 .6-.3 .7-.3-.2 .1-.4zM122.1 216.4l.2-.1 .3 .2 .3-.1 .4-.7 .1-.5-.3-.2-.4 1-.6 .4M122.2 216.5l.1-.1 .3 .2-.4 .1"/>
<path d="M122.3 219.8l-.6 .7-.2 .6M122.3 214.6a1.69 1.69 0 0 0-.8 1.3M122.4 215.4l.4 .3-.1 .1-.4-.2M122.5 215.3l.3-.3 .6-.1a1.27 1.27 0 0 1-1.1 1.9 1.15 1.15 0 0 1 .2-1.5zM122.5 215.5l-.1 .2M123 219.5l-.5-.1 .3 .2a.92 .92 0 0 1 1 .4 .92 .92 0 0 1 0 1 1.33 1.33 0 0 1-1.6 1.2l-.9-.7 .3 .4M123 214.2h-.5l.3 .2a.98 .98 0 0 1 1.1 .5 .98 .98 0 0 1-.2 1.1 1.34 1.34 0 0 1-1.7 1l-.2-.2a1.29 1.29 0 0 1-1.1-.8 1.29 1.29 0 0 1 .4-1.4l.6-.7 .4-.1 1 .6M123.1 219.6l-1.3-.9a1.72 1.72 0 0 0-1.7 1.9l.1 .5 1.4 .8M123.2 214.8l-.1 .2M123.3 215.1l-.3 .8-.5 .6M123.3 214.8l.1 .4-.4-.3-.1 .7-.6 .7M123.6 219.8a1.61 1.61 0 0 0-1.4 2.4"/>
<path d="M123.6 214.6a1.56 1.56 0 0 0-1.7 1.6v.5l.3 .4M121.6 221.9h.2M122 220.4l-.2-.1-.1 .2h.2M122.3 221.6l-.1 .1M122.4 220.6l.4 .2-.1 .2-.4-.2M122.5 220.7l-.1 .2M122.5 220.5l.7-.5a.65 .65 0 0 1 .5 .5 .65 .65 0 0 1-.2 .7 1.09 1.09 0 0 1-1.1 .8 1.11 1.11 0 0 1 .1-1.5zM123.1 220l-.1 .2v-.1a1.65 1.65 0 0 1-.9 1.5l.5 .1-.4 .1M123.3 220.4l-.3 .7-.5 .6M123.3 220l.1 .4-.4-.2 .4 .2a1.67 1.67 0 0 1-.8 1.3l-.3-.2 .5-.4 .2-.9"/>
</g>
<path d="M115.7 174.4a1.6 1.6 0 0 0-.4 1.4 1.88 1.88 0 0 0-.2 2.6 1.88 1.88 0 0 0 2.6 .3 2.49 2.49 0 0 0 2.8-2.5 3.1 3.1 0 0 0-3.3-2.8zM114.8 176.6l.3-.3v1l1.7 .9 .2-.1 .1-.7a1.02 1.02 0 0 1 0 1.5 1.02 1.02 0 0 1-1.5-.1 1.97 1.97 0 0 1-.8-2.2zM116.9 174.3l.5-.5-.3 2.3-1.4 1.2-.4-.1v-.2a2.07 2.07 0 0 1 1.3-1.7zM115.8 174.6l.8-.2v.5l-1.2 .9 .2-.9zM116.1 175.2l.4-.2zM116.6 175v.2zM115.6 175.8l-.3 .5h-.1zM115.6 175.7l.9-.5zM115.2 175.9l.2-.1-.4 .5zM115.9 177.4l1.4-1.1 .4 .2-.7 .7-.1 .8zM115.8 177.4l1.4-1.2zM117.4 176.8l-.3 .5zM118.6 175.4a2.23 2.23 0 0 1 .3 3l-.4 .2h-.7l.4-.5a1.22 1.22 0 0 0 .4-2l-.1-.2zM117.6 176.8l.8-.5 .1 .3a1.4 1.4 0 0 1-.6 1.8 1.9 1.9 0 0 0-.3-1.6zM117.5 176.9a1.25 1.25 0 0 1-.3 2 1.34 1.34 0 0 0-.1-1.5zM117.7 173.7l.8 .3 .6 .5-.6 .7-.2 .9-.5 .3-.5-.2zM118.6 175.3a2.58 2.58 0 0 1 .7 2.9v-.2a2.42 2.42 0 0 0-.7-2.7zM118.5 176.1a1.39 1.39 0 0 1-.2 1.9 1.53 1.53 0 0 0 .2-1.8zM115.3 177.3l1.4 .8zM115.1 177.2h.1zM115.2 176.3l-.1 .8zM115.9 174.4l.7-.2zM116.7 174.4v.5zM116.1 174.2l.7-.6 .8-.1-.9 .6zM116.7 174.2l.1 .1zM119.3 174.3a2.52 2.52 0 0 1 .7 3.4l-.6 .4a2.77 2.77 0 0 0-.7-2.9l.7-.6zM119.3 174.4v.2zM118.4 176v.1zM117.7 173.6l.8 .3 .7 .5zM116.8 174.2l.6-.5zM117.5 173.8l-.2 2.3zM117.5 173.6h.1z" fill="#363639"/>
<g fill="none" stroke="#363639" stroke-width=".21">
<path d="M119.1 188.9a1.87 1.87 0 0 1 2.4 1.1l.4 .8a1.79 1.79 0 0 1-.4 2.4 2.83 2.83 0 0 1-2.7-2.5 1.81 1.81 0 0 1 .3-1.8zM119.2 188.8h.1M121.2 187.7h.1M121.2 187.7l-2 1.1M121.5 187.6h.6M121.5 187.6l-.3 .1M121.5 187.6a3.2 3.2 0 0 1 2.7 3.2M122 187.6h.1M122.1 187.6a2.99 2.99 0 0 1 1.7 1.5M122.5 187.3h.1M122.5 187.3a1.87 1.87 0 0 1 2 1.2l.5-.2M122.9 187.1h.1"/>
<path d="M123 187.1h-.1M123 187.1l2 1.2M123 187.1h.1M123 187.1l-1 .5M123.7 191.9l-2 1.2M123.7 191.9h.1M123.8 189.1a2.97 2.97 0 0 1 .4 2.2M123.9 191.7l-.2 .2M124 191.6l-.1 .1M124.2 191.3l-.2 .3M124.2 190.8l-.2 .8M124.2 190.8h.1"/>
<path d="M124.6 188.7l-.8 .4M124.6 188.7h.1M124.6 191h.1M125 188.3l.1 .1M125 188.3h.1M125 190.8l-.8 .5M125 190.8h.1M125.1 188.4v2.3M125.1 190.7l-.1 .1M125.1 190.7l-.5 .3M125.1 188.4l-.5 .3"/>
</g>
<g fill="none" stroke="#231f20" stroke-width=".21">
<path d="M20.3 37.6h169.5v72.6h-169.5zM59.9 37.5v72.5M89.8 37.6v72.6M119.5 37.5v72.7M20.3 43.2h169.6M20.5 123.9h81.5v154.9h-81.5zM20.5 129.6h81.7M37.7 123.8v154.8M61.9 123.9v154.7M81.9 123.8v155.1M109.3 123.9h80.4v154.7h-80.4zM109.3 129.7h80.7"/>
<path d="M126.5 123.9v154.7M150 123.9v154.7M169.7 123.7v154.9M20.5 148.8h81.6M109.3 148.7h80.6M20.4 171.6h81.6M109.2 167.3h80.6M20.4 194.3h81.6M109.2 181.3h80.8M109.5 194h80.7M20.4 216.6h81.6M109.2 208h80.4"/>
<path d="M20.4 237.1h81.5M109.2 236.5h80.4M20.4 257.2h81.6M109.2 260h80.4"/>
</g>
<g fill="#231f20">
<path d="M108.9 69.9l2.7 .1z"/>
<path d="M78.9 70v2.7h2.8v-2.7zM79.1 70.2h2.4v2.3h-2.4zM79.5 70.6v1.4h1.5v-1.4zM79.7 70.8h1.1v1h-1.1zM108.9 69.9v2.7h2.7v-2.7zM109.1 70.1h2.4v2.3h-2.4zM109.5 70.6v1.3h1.4v-1.3zM109.7 70.7h1.1v1h-1.1z"/>
</g>
<text font-size="7" fill="#231f20" x="10.4" y="89.5" transform="rotate(-90 10.4 89.5)">FIBOX MNX</text>
<g font-size="4.2" fill="#231f20">
<text x="20.1" y="17.6">12</text>
<text x="20.5" y="35.8">TECHNICAL INFORMATION</text>
<text x="20.3" y="122">ACCESSORIES</text>
</g>
<g font-size="3.2" fill="#231f20">
<text x="21.9" y="127.8">Product</text>
<text x="39.1" y="127.8">Order symbol</text>
<text x="63.5" y="127.5">Size mm</text>
<text x="110.5" y="127.8">Product</text>
<text x="127.8" y="128.1">Order symbol</text>
<text x="151.7" y="128">Size mm</text>
</g>
<g font-size="2.8" fill="#231f20">
<text x="21.4" y="133.8">MNX front</text>
<text x="21.4" y="137">plate</text>
<text x="39.9" y="133.5">FP A 100/130</text>
<text x="39.9" y="136.7">FP A 125/130</text>
<text x="63.3" y="133.2">120 x 62</text>
<text x="63.3" y="136.4">120 x 112</text>
<text x="110.3" y="132.9">Plastic hinges</text>
<text x="110.3" y="136.1">(2 pcs)</text>
<text x="128.5" y="133.7">TH A</text>
<text x="39.9" y="139.8">FP A 150/180</text>
<text x="39.9" y="143">FP A 175/180</text>
<text x="63.3" y="139.6">170 x 112</text>
<text x="63.3" y="142.7">170 x 162</text>
<text x="39.9" y="146.1">FP A 200/180</text>
<text x="63.3" y="145.9">237 x 170</text>
<text x="21.4" y="152.6">MNX front</text>
<text x="21.4" y="155.7">plate hinge</text>
<text x="39.9" y="152.3">HFP 130</text>
<text x="39.9" y="155.4">HFP 180</text>
<text x="62.8" y="152.1">130</text>
<text x="62.8" y="155.2">180</text>
<text x="110.6" y="152.1">MNX sealing</text>
<text x="110.6" y="155">plug, grey</text>
<text x="128.5" y="152.3">DP 14553</text>
<text x="21.4" y="158.9">series, 2 pcs</text>
<text x="110.7" y="163.4">MNX sealing</text>
<text x="110.7" y="166.2">plug, black</text>
<text x="128.5" y="163.3">DP 14553B</text>
<text x="21.4" y="170.7">incl. screws</text>
<text x="110.6" y="170.4">Water plug</text>
<text x="128.5" y="171">MB 12189</text>
<text x="21.4" y="175.8">Mounting</text>
<text x="21.4" y="178.9">plate</text>
<text x="39.9" y="175.7">MIV 95</text>
<text x="39.9" y="178.8">MIV 100</text>
<text x="63.3" y="175.2">66 x 80</text>
<text x="63.3" y="178.3">98 x 48</text>
<text x="39.9" y="182">MIV 125</text>
<text x="39.9" y="185.2">MIV 150</text>
<text x="63.3" y="181.5">98 x 98</text>
<text x="63.3" y="184.7">148 x 98</text>
<text x="110.4" y="184.3">Cover plug</text>
<text x="128.2" y="184.3">MB 14560</text>
<text x="39.9" y="188.3">MIV 175</text>
<text x="39.9" y="191.5">MIV 200</text>
<text x="63.3" y="187.8">148 x 148</text>
<text x="63.3" y="191">223 x 148</text>
<text x="63.3" y="197.9">35 x 80</text>
<text x="110.2" y="197.1">Ventilation</text>
<text x="127.8" y="197.1">MB 10631</text>
<text x="21.4" y="198.3">Mounting rail</text>
<text x="21.4" y="201.4">DIN 35</text>
<text x="39.9" y="198.4">B-3</text>
<text x="39.9" y="201.5">MIV 5</text>
<text x="63.3" y="201.1">35 x 50</text>
<text x="110.2" y="200.3">device</text>
<text x="39.9" y="204.7">MIV 10</text>
<text x="39.9" y="207.9">MIV 15</text>
<text x="63.3" y="204.2">35 x 100</text>
<text x="63.3" y="207.4">35 x 150</text>
<text x="39.9" y="211">MIV 20</text>
<text x="63.3" y="210.6">35 x 225</text>
<text x="110.3" y="211.2">Cover screws</text>
<text x="127.8" y="215.1">SS 14550L</text>
<text x="21.4" y="220.2">Mounting rail</text>
<text x="39.9" y="220.2">MIN 5</text>
<text x="63.3" y="219.8">15 x 50</text>
<text x="127.8" y="218.3">SS 14551H</text>
<text x="21.4" y="223.4">DIN 15</text>
<text x="39.9" y="223.4">MIN 10</text>
<text x="39.9" y="226.5">MIN 15</text>
<text x="63.3" y="223">15 x 100</text>
<text x="63.3" y="226.2">15x 150</text>
<text x="39.9" y="229.7">MIN 20</text>
<text x="63.3" y="229.3">15 x 225</text>
<text x="127.8" y="230.9">SS 14550BL</text>
<text x="110.1" y="239.9">Wing heads</text>
<text x="127.8" y="234.1">SS 14551BH</text>
<text x="21.5" y="240.9">Mounting</text>
<text x="21.5" y="244.1">foot kit,</text>
<text x="39.9" y="240.9">FP 22046</text>
<text x="110.1" y="243.1">for cover</text>
<text x="21.5" y="247.2">4 pcs.</text>
<text x="21.5" y="250.4">incl.</text>
<text x="110.1" y="246.2">screws</text>
<text x="127.8" y="251.2">MB 14552</text>
<text x="21.5" y="253.5">screws</text>
<text x="127.8" y="257.5">MB 14552B</text>
<text x="21.5" y="261.2">Inspection</text>
<text x="39.4" y="261.2">L02</text>
<text x="63.1" y="261">60 x 77</text>
<text x="110.2" y="263.4">Mounting</text>
<text x="21.5" y="264.3">windows</text>
<text x="39.4" y="264.3">L04</text>
<text x="39.4" y="267.5">L06</text>
<text x="63.1" y="264.1">96 x 77</text>
<text x="63.1" y="267.3">130 x 77</text>
<text x="110.2" y="266.6">plate screws</text>
<text x="151.8" y="269.9">2.9 x 6.5</text>
<text x="39.4" y="270.7">L08</text>
<text x="39.4" y="273.8">L10</text>
<text x="63.1" y="270.5">162 x 77</text>
<text x="63.1" y="273.6">199 x 77</text>
<text x="127.8" y="270.3">MR ZN 2.9x6.5</text>
<text x="127.8" y="276.6">KN 3.9x9.5</text>
<text x="151.8" y="276.2">3.9 x 9.5</text>
</g>
<g font-size="2.5" fill="#231f20">
<text x="21.8" y="41.1">PROPERTY</text>
<text x="61.6" y="41.1">POLYCARBONATE (PC)</text>
<text x="91.5" y="41.1">ABS</text>
<text x="121.5" y="41.1">CONFORMITY TO STANDARDS (UL, CSA, CE, Lloyds, BV, FI)</text>
<text x="21.8" y="46.7">Ingress Protection</text>
<text x="61.6" y="46.7">IP66/IP 67 and IP66</text>
<text x="91.5" y="46.7">IP66/67 and IP66</text>
<text x="121.4" y="46.7">USA Enclosures for Electrical Equipment</text>
<text x="21.8" y="49.5">(EN 60529)</text>
<text x="121.4" y="49.5">PC: UL Type 1, 4, 4X, 6 (12 and 13) (UL 50/508)</text>
<text x="121.4" y="52.4">ABS: NEMA 1, 4, 4X, 6 (12 and 13)</text>
<text x="21.8" y="58">(EN 50102)</text>
<text x="21.8" y="55.2">Impact Resistance</text>
<text x="61.6" y="55.2">IK 08</text>
<text x="91.5" y="55.2">IK 07</text>
<text x="121.4" y="58">Enclosures for Electrical Equipment/ULc</text>
<text x="121.4" y="55.2">Canada Industrial Control Equipment</text>
<text x="21.8" y="63.6">(short term)</text>
<text x="21.8" y="60.8">Temperature Range</text>
<text x="45.1" y="60.8">Celsius</text>
<text x="45.4" y="63.6">Fahrenheit</text>
<text x="61.6" y="60.8">-40°. . .120°C</text>
<text x="61.6" y="63.6">-40°. . .250°F</text>
<text x="91.5" y="60.8">-40°. . .80°C</text>
<text x="91.6" y="63.6">-40°. . .175°F</text>
<text x="121.4" y="60.8">Europe Enclosures for Switch Gear and Control Gear Assemblies</text>
<text x="121.5" y="63.6">EN 50298:1998</text>
<text x="21.8" y="66.4">Temperature Range</text>
<text x="21.8" y="69.2">(continuous)</text>
<text x="45.1" y="66.4">Celsius</text>
<text x="45.4" y="69.2">Fahrenheit</text>
<text x="61.6" y="66.4">-40°. . .80°C</text>
<text x="61.7" y="69.2">-40°. . .175°F</text>
<text x="91.5" y="66.4">-40°. . .60°C</text>
<text x="91.6" y="69.2">-40°. . .140°F</text>
<text x="121.4" y="66.4">Europe Safety of Information Technology Equipment</text>
<text x="121.5" y="69.2">EN 60950</text>
<text x="21.8" y="72">Electrical Insulation</text>
<text x="21.8" y="77.7">Light Grey Parts Colour</text>
<text x="61.6" y="77.7">RAL 7035</text>
<text x="61.6" y="72">Totally insulated</text>
<text x="91.5" y="77.7">RAL 7035</text>
<text x="91.5" y="72">Totally insulated</text>
<text x="121.4" y="72">Australia Enclosures for switch gear and control gear</text>
<text x="121.4" y="74.9">AS 3132-1991</text>
<text x="21.8" y="83.3">Transparent Clear PC Cover</text>
<text x="61.6" y="80.5">Industry Grey</text>
<text x="61.6" y="83.3">Smoked Grey</text>
<text x="91.5" y="80.5">Industry Grey</text>
<text x="91.5" y="83.3">Smoked Grey</text>
<text x="21.8" y="86.1">Cover Screws</text>
<text x="21.8" y="88.9">Cover Screws</text>
<text x="61.6" y="86.1">Black or Grey</text>
<text x="61.6" y="88.9">Polyamide (PA)</text>
<text x="91.5" y="86.1">Black or Grey</text>
<text x="91.5" y="88.9">Polyamide (PA)</text>
<text x="21.8" y="91.7">Gasket</text>
<text x="21.8" y="94.6">Enclosure Flammability Rating</text>
<text x="61.6" y="91.7">PUR/TPE</text>
<text x="61.6" y="94.6">UL94-5V</text>
<text x="91.5" y="91.7">PUR/TPE</text>
<text x="91.5" y="94.6">UL94HB</text>
<text x="121.5" y="94.6">UL 746 C 5 in. vertical flame test</text>
<text x="21.8" y="97.3">Glow Wire Test</text>
<text x="21.8" y="100.2">Non-toxicity</text>
<text x="61.6" y="97.3">960°C</text>
<text x="61.6" y="100.2">Halogen Free</text>
<text x="91.5" y="97.3">650°C</text>
<text x="91.5" y="100.2">Halogen Free</text>
<text x="121.4" y="97.3">IEC 695-2-1, Self-extinguishing</text>
<text x="21.8" y="103">UV resistance</text>
<text x="61.6" y="105.8">720 hours in &quot;Weatherometer&quot;</text>
<text x="61.6" y="103">UL 508</text>
<text x="21.8" y="108.6">Chemical Resistance *</text>
<text x="61.6" y="108.6">Good</text>
<text x="91.5" y="108.6">Good</text>
</g>
<g font-size="2.1" fill="#231f20">
<text x="20.3" y="112.9">Data subject to change without notice.</text>
<text x="54.1" y="112.9">*Consult separate raw material data for more detailed information</text>
</g>
<text font-size="1.4" fill="#231f20" x="110.5" y="147.9">Incl. mounting screws</text>
</svg>
